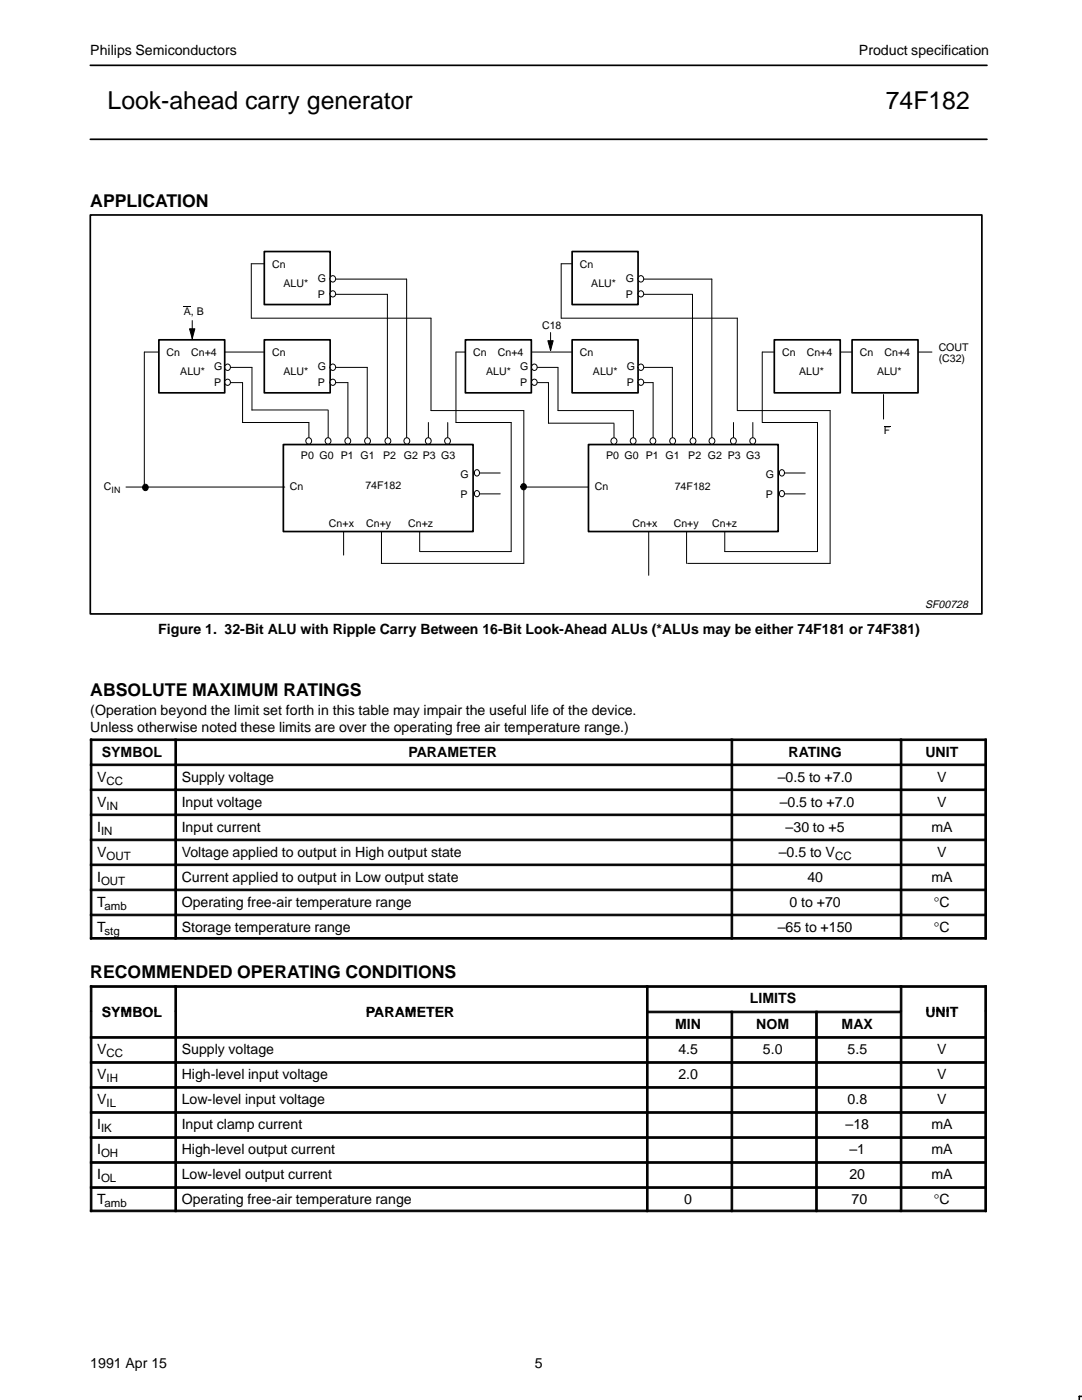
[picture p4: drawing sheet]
<svg xmlns="http://www.w3.org/2000/svg" width="216mm" height="279mm" viewBox="0 0 216 279" stroke-linecap="round" stroke-linejoin="round" font-family="sans-serif">
<path d="M18 13h178.9M18 27.8h178.9M18 42.9h177.9v79.6h-177.9zM56.5 88.7h37.9v17.4h-37.9z" fill="none" stroke="#000" stroke-width=".34"/>
<path d="M77.3 58.7v29.9M81.1 55.7v32.9M69.4 76.4v12.2M73.3 73.3v15.3M68.6 106.1v4.7M76.1 106.1v6.3M83.7 106.1v4" fill="none" stroke="#000" stroke-width=".2"/>
<circle cx="69.4" cy="88" r=".61" fill="#fff"/>
<circle cx="69.4" cy="88" r=".61" fill="none" stroke="#000" stroke-width=".2"/>
<circle cx="73.3" cy="88" r=".61" fill="#fff"/>
<circle cx="73.3" cy="88" r=".61" fill="none" stroke="#000" stroke-width=".2"/>
<circle cx="77.4" cy="88" r=".61" fill="#fff"/>
<circle cx="77.4" cy="88" r=".61" fill="none" stroke="#000" stroke-width=".2"/>
<circle cx="81.1" cy="88" r=".61" fill="#fff"/>
<g fill="none" stroke="#000" stroke-width=".2">
<path d="M61.6 84.3v4.3M65.5 81.8v6.8M85.5 84.3v4.3M89.3 84.3v4.3"/>
<circle cx="81.1" cy="88" r=".61"/>
</g>
<circle cx="65.4" cy="88" r=".61" fill="#fff"/>
<circle cx="65.4" cy="88" r=".61" fill="none" stroke="#000" stroke-width=".2"/>
<circle cx="61.6" cy="88" r=".61" fill="#fff"/>
<circle cx="61.6" cy="88" r=".61" fill="none" stroke="#000" stroke-width=".2"/>
<circle cx="85.4" cy="88" r=".61" fill="#fff"/>
<circle cx="85.4" cy="88" r=".61" fill="none" stroke="#000" stroke-width=".2"/>
<circle cx="89.3" cy="88" r=".61" fill="#fff"/>
<g fill="none" stroke="#000" stroke-width=".2">
<path d="M25.1 97.2h31.7M94.7 94.4h5.1M94.7 98.6h5.1"/>
<circle cx="89.3" cy="88" r=".61"/>
</g>
<path d="M94.9 98a.57 .57 0 0 1 .8 .5 .57 .57 0 0 1-.8 .5l-.3-.5z" fill-rule="evenodd" fill="#fff"/>
<path d="M94.9 98a.57 .57 0 0 1 .8 .5 .57 .57 0 0 1-.8 .5l-.3-.5z" fill="none" stroke="#000" stroke-width=".2"/>
<path d="M94.8 93.9a.56 .56 0 0 1 .9 .5 .56 .56 0 0 1-.9 .4 .75 .75 0 0 1 0-.9z" fill-rule="evenodd" fill="#fff"/>
<path d="M138.2 58.7v29.9M142 55.7v32.9M130.3 76.4v12.2M134.2 73.3v15.3M94.8 93.9a.56 .56 0 0 1 .9 .5 .56 .56 0 0 1-.9 .4 .75 .75 0 0 1 0-.9zM129.4 106.1v8.7M137 106.1v6.3M144.6 106.1v4" fill="none" stroke="#000" stroke-width=".2"/>
<path d="M117.4 88.7h37.9v17.4h-37.9z" fill="none" stroke="#000" stroke-width=".34"/>
<circle cx="130.3" cy="88" r=".61" fill="#fff"/>
<circle cx="130.3" cy="88" r=".61" fill="none" stroke="#000" stroke-width=".2"/>
<circle cx="134.2" cy="88" r=".61" fill="#fff"/>
<circle cx="134.2" cy="88" r=".61" fill="none" stroke="#000" stroke-width=".2"/>
<circle cx="138.3" cy="88" r=".61" fill="#fff"/>
<circle cx="138.3" cy="88" r=".61" fill="none" stroke="#000" stroke-width=".2"/>
<circle cx="142.1" cy="88" r=".61" fill="#fff"/>
<g fill="none" stroke="#000" stroke-width=".2">
<path d="M122.5 84.6v4M126.4 81.9v6.7M146.4 84.3v4.3M150.2 84.3v4.3"/>
<circle cx="142.1" cy="88" r=".61"/>
</g>
<circle cx="126.4" cy="88" r=".61" fill="#fff"/>
<circle cx="126.4" cy="88" r=".61" fill="none" stroke="#000" stroke-width=".2"/>
<circle cx="122.5" cy="88" r=".62" fill="#fff"/>
<circle cx="122.5" cy="88" r=".62" fill="none" stroke="#000" stroke-width=".2"/>
<circle cx="146.3" cy="88" r=".61" fill="#fff"/>
<circle cx="146.3" cy="88" r=".61" fill="none" stroke="#000" stroke-width=".2"/>
<circle cx="150.2" cy="88" r=".61" fill="#fff"/>
<g fill="none" stroke="#000" stroke-width=".2">
<path d="M104.4 97.2h13M155.6 94.4h5.1M155.6 98.6h5.1"/>
<circle cx="150.2" cy="88" r=".61"/>
</g>
<path d="M155.8 98a.57 .57 0 0 1 .7 .5 .57 .57 0 0 1-.7 .5l-.3-.5z" fill-rule="evenodd" fill="#fff"/>
<path d="M155.8 98a.57 .57 0 0 1 .7 .5 .57 .57 0 0 1-.7 .5l-.3-.5z" fill="none" stroke="#000" stroke-width=".2"/>
<path d="M155.6 93.9a.56 .56 0 0 1 .9 .5 .56 .56 0 0 1-.9 .4 .75 .75 0 0 1 0-.9z" fill-rule="evenodd" fill="#fff"/>
<path d="M28.8 70.3h26.3M45 73.3h5.3M45 76.4h3.4M155.6 93.9a.56 .56 0 0 1 .9 .5 .56 .56 0 0 1-.9 .4 .75 .75 0 0 1 0-.9z" fill="none" stroke="#000" stroke-width=".2"/>
<path d="M31.7 67.8h13.1v10.6h-13.1z" fill-rule="evenodd" fill="#fff"/>
<path d="M31.7 67.8h13.1v10.6h-13.1z" fill="none" stroke="#000" stroke-width=".34"/>
<circle cx="45.5" cy="76.3" r=".59" fill="#fff"/>
<circle cx="45.5" cy="76.3" r=".59" fill="none" stroke="#000" stroke-width=".2"/>
<circle cx="45.5" cy="73.3" r=".6" fill="#fff"/>
<g fill="none" stroke="#000" stroke-width=".2">
<path d="M152.1 70.3h33.9"/>
<circle cx="45.5" cy="73.3" r=".6"/>
</g>
<path d="M170 67.8h13.2v10.6h-13.2z" fill-rule="evenodd" fill="#fff"/>
<path d="M170 67.8h13.2v10.6h-13.2z" fill="none" stroke="#000" stroke-width=".34"/>
<path d="M154.5 67.8h13.2v10.6h-13.2z" fill-rule="evenodd" fill="#fff"/>
<path d="M154.5 67.8h13.2v10.6h-13.2z" fill="none" stroke="#000" stroke-width=".34"/>
<path d="M66.1 73.3h7.2M66.1 76.4h3.3" fill="none" stroke="#000" stroke-width=".2"/>
<path d="M52.7 67.8h13.2v10.6h-13.2z" fill-rule="evenodd" fill="#fff"/>
<path d="M52.7 67.8h13.2v10.6h-13.2z" fill="none" stroke="#000" stroke-width=".34"/>
<circle cx="66.4" cy="76.3" r=".59" fill="#fff"/>
<circle cx="66.4" cy="76.3" r=".59" fill="none" stroke="#000" stroke-width=".2"/>
<circle cx="66.4" cy="73.3" r=".6" fill="#fff"/>
<g fill="none" stroke="#000" stroke-width=".2">
<path d="M91 70.3h26.3M106.2 73.3h5.1M106.2 76.4h3.2"/>
<circle cx="66.4" cy="73.3" r=".6"/>
</g>
<path d="M92.9 67.8h13.1v10.6h-13.1z" fill-rule="evenodd" fill="#fff"/>
<path d="M92.9 67.8h13.1v10.6h-13.1z" fill="none" stroke="#000" stroke-width=".34"/>
<circle cx="106.7" cy="76.3" r=".59" fill="#fff"/>
<circle cx="106.7" cy="76.3" r=".59" fill="none" stroke="#000" stroke-width=".2"/>
<circle cx="106.7" cy="73.3" r=".6" fill="#fff"/>
<g fill="none" stroke="#000" stroke-width=".2">
<path d="M127.5 73.3h6.7M127.5 76.4h2.8"/>
<circle cx="106.7" cy="73.3" r=".6"/>
</g>
<path d="M114.2 67.8h13.1v10.6h-13.1z" fill-rule="evenodd" fill="#fff"/>
<path d="M114.2 67.8h13.1v10.6h-13.1z" fill="none" stroke="#000" stroke-width=".34"/>
<circle cx="127.9" cy="76.3" r=".59" fill="#fff"/>
<circle cx="127.9" cy="76.3" r=".59" fill="none" stroke="#000" stroke-width=".2"/>
<circle cx="127.9" cy="73.3" r=".6" fill="#fff"/>
<g fill="none" stroke="#000" stroke-width=".2">
<path d="M50.1 52.6h5M66.1 55.7h15M66.1 58.7h11.2"/>
<circle cx="127.9" cy="73.3" r=".6"/>
</g>
<path d="M52.7 50.2h13.2v10.6h-13.2z" fill-rule="evenodd" fill="#fff"/>
<path d="M52.7 50.2h13.2v10.6h-13.2z" fill="none" stroke="#000" stroke-width=".34"/>
<circle cx="66.4" cy="58.7" r=".59" fill="#fff"/>
<circle cx="66.4" cy="58.7" r=".59" fill="none" stroke="#000" stroke-width=".2"/>
<circle cx="66.4" cy="55.6" r=".6" fill="#fff"/>
<g fill="none" stroke="#000" stroke-width=".2">
<path d="M112 52.6h4.5M127.5 55.7h14.5M127.5 58.7h10.7"/>
<circle cx="66.4" cy="55.6" r=".6"/>
</g>
<path d="M114.2 50.2h13.1v10.6h-13.1z" fill-rule="evenodd" fill="#fff"/>
<path d="M114.2 50.2h13.1v10.6h-13.1z" fill="none" stroke="#000" stroke-width=".34"/>
<circle cx="127.9" cy="58.7" r=".59" fill="#fff"/>
<circle cx="127.9" cy="58.7" r=".59" fill="none" stroke="#000" stroke-width=".2"/>
<circle cx="127.9" cy="55.6" r=".6" fill="#fff"/>
<g fill="none" stroke="#000" stroke-width=".2">
<path d="M50.1 52.6v10.9h35.9v18.4h18.5v30.5h-28.4M112 52.6v10.9h35.1v18.4h18.5v30.5h-28.4M28.8 70.3v26.9M38.4 64v3.6M48.4 76.4v7.9M50.3 73.3v8.5M91 70.3v14h11v25.8h-18.2M109.4 76.4v8.1h13.1M109.9 66.4v3.6M111.3 73.3v8.6h15.1M152.1 70.3v14h11v25.8h-18.5M176.3 78.7v4.9"/>
<path d="M48.4 84.3h13.2M50.2 81.8h15.2"/>
<circle cx="127.9" cy="55.6" r=".6"/>
</g>
<g fill="#000">
<path d="M36.7 61.2l1.4 .1z" fill-rule="evenodd"/>
<path d="M176.4 85l1.3 .1z" fill-rule="evenodd"/>
</g>
<g fill="#000" stroke="#000" stroke-width=".2">
<path d="M37.8 65.6h1.1l-.5 2z" fill-rule="evenodd"/>
<path d="M109.3 68h1.1l-.5 2z" fill-rule="evenodd"/>
<path d="M18 147.5h.3v5h-.3z" fill-rule="evenodd"/>
<path d="M18 147.5h16.9v.3h-16.9z" fill-rule="evenodd"/>
<path d="M18 152.5h.3v4.9h-.3z" fill-rule="evenodd"/>
<path d="M18 152.5h16.9v.3h-16.9z" fill-rule="evenodd"/>
<path d="M18 157.5h.3v4.9h-.3z" fill-rule="evenodd"/>
<path d="M18 157.5h16.9v.3h-16.9z" fill-rule="evenodd"/>
<path d="M34.9 147.5h.3v5h-.3z" fill-rule="evenodd"/>
<path d="M34.9 147.5h111v.3h-111z" fill-rule="evenodd"/>
<path d="M34.9 152.5h.3v4.9h-.3z" fill-rule="evenodd"/>
<path d="M34.9 152.5h111v.3h-111z" fill-rule="evenodd"/>
<path d="M34.9 157.5h.3v4.9h-.3z" fill-rule="evenodd"/>
<path d="M34.9 157.5h111v.3h-111z" fill-rule="evenodd"/>
<path d="M145.9 147.5h.3v5h-.3z" fill-rule="evenodd"/>
<path d="M145.9 147.5h33.7v.3h-33.7z" fill-rule="evenodd"/>
<path d="M145.9 152.5h.3v4.9h-.3z" fill-rule="evenodd"/>
<path d="M145.9 152.5h33.7v.3h-33.7z" fill-rule="evenodd"/>
<path d="M145.9 157.5h.3v4.9h-.3z" fill-rule="evenodd"/>
<path d="M145.9 157.5h33.7v.3h-33.7z" fill-rule="evenodd"/>
<path d="M179.6 147.5h.4v5h-.4z" fill-rule="evenodd"/>
<path d="M179.6 147.5h17.2v.3h-17.2z" fill-rule="evenodd"/>
<path d="M179.6 152.5h.4v4.9h-.4z" fill-rule="evenodd"/>
<path d="M179.6 152.5h17.2v.3h-17.2z" fill-rule="evenodd"/>
<path d="M179.6 157.5h.4v4.9h-.4z" fill-rule="evenodd"/>
<path d="M179.6 157.5h17.2v.3h-17.2z" fill-rule="evenodd"/>
<path d="M196.5 147.5h.3v5h-.3z" fill-rule="evenodd"/>
<path d="M196.5 152.5h.3v4.9h-.3z" fill-rule="evenodd"/>
<path d="M196.5 157.5h.3v4.9h-.3z" fill-rule="evenodd"/>
<path d="M18 162.5h.3v4.9h-.3z" fill-rule="evenodd"/>
<path d="M18 162.5h16.9v.3h-16.9z" fill-rule="evenodd"/>
<path d="M18 167.5h.3v4.9h-.3z" fill-rule="evenodd"/>
<path d="M18 167.5h16.9v.3h-16.9z" fill-rule="evenodd"/>
<path d="M18 172.4h.3v5h-.3z" fill-rule="evenodd"/>
<path d="M18 172.4h16.9v.4h-16.9z" fill-rule="evenodd"/>
<path d="M18 177.4h.3v5h-.3z" fill-rule="evenodd"/>
<path d="M18 177.4h16.9v.4h-16.9z" fill-rule="evenodd"/>
<path d="M34.9 162.5h.3v4.9h-.3z" fill-rule="evenodd"/>
<path d="M34.9 162.5h111v.3h-111z" fill-rule="evenodd"/>
<path d="M34.9 167.5h.3v4.9h-.3z" fill-rule="evenodd"/>
<path d="M34.9 167.5h111v.3h-111z" fill-rule="evenodd"/>
<path d="M34.9 172.4h.3v5h-.3z" fill-rule="evenodd"/>
<path d="M34.9 172.4h111v.4h-111z" fill-rule="evenodd"/>
<path d="M34.9 177.4h.3v5h-.3z" fill-rule="evenodd"/>
<path d="M34.9 177.4h111v.4h-111z" fill-rule="evenodd"/>
<path d="M145.9 162.5h.3v4.9h-.3z" fill-rule="evenodd"/>
<path d="M145.9 162.5h33.7v.3h-33.7z" fill-rule="evenodd"/>
<path d="M145.9 167.5h.3v4.9h-.3z" fill-rule="evenodd"/>
<path d="M145.9 167.5h33.7v.3h-33.7z" fill-rule="evenodd"/>
<path d="M145.9 172.4h.3v5h-.3z" fill-rule="evenodd"/>
<path d="M145.9 172.4h33.7v.4h-33.7z" fill-rule="evenodd"/>
<path d="M145.9 177.4h.3v5h-.3z" fill-rule="evenodd"/>
<path d="M145.9 177.4h33.7v.4h-33.7z" fill-rule="evenodd"/>
<path d="M179.6 162.5h.4v4.9h-.4z" fill-rule="evenodd"/>
<path d="M179.6 162.5h17.2v.3h-17.2z" fill-rule="evenodd"/>
<path d="M179.6 167.5h.4v4.9h-.4z" fill-rule="evenodd"/>
<path d="M179.6 167.5h17.2v.3h-17.2z" fill-rule="evenodd"/>
<path d="M179.6 172.4h.4v5h-.4z" fill-rule="evenodd"/>
<path d="M179.6 172.4h17.2v.4h-17.2z" fill-rule="evenodd"/>
<path d="M179.6 177.4h.4v5h-.4z" fill-rule="evenodd"/>
<path d="M179.6 177.4h17.2v.4h-17.2z" fill-rule="evenodd"/>
<path d="M196.5 162.5h.3v4.9h-.3z" fill-rule="evenodd"/>
<path d="M196.5 167.5h.3v4.9h-.3z" fill-rule="evenodd"/>
<path d="M196.5 172.4h.3v5h-.3z" fill-rule="evenodd"/>
<path d="M196.5 177.4h.3v5h-.3z" fill-rule="evenodd"/>
<path d="M18 182.4h.3v5h-.3z" fill-rule="evenodd"/>
<path d="M18 182.4h16.9v.4h-16.9z" fill-rule="evenodd"/>
<path d="M18 187.1h16.9v.3h-16.9z" fill-rule="evenodd"/>
<path d="M18 196.7h.3v5.1h-.3z" fill-rule="evenodd"/>
<path d="M18 196.7h16.9v.3h-16.9z" fill-rule="evenodd"/>
<path d="M34.9 182.4h.3v5h-.3z" fill-rule="evenodd"/>
<path d="M34.9 182.4h111v.4h-111z" fill-rule="evenodd"/>
<path d="M34.9 187.1h111v.3h-111z" fill-rule="evenodd"/>
<path d="M34.9 196.7h.3v5.1h-.3z" fill-rule="evenodd"/>
<path d="M34.9 196.7h94.1v.3h-94.1z" fill-rule="evenodd"/>
<path d="M129 196.7h.3v5.1h-.3z" fill-rule="evenodd"/>
<path d="M129 196.7h50.6v.3h-50.6z" fill-rule="evenodd"/>
<path d="M145.9 182.4h.3v5h-.3z" fill-rule="evenodd"/>
<path d="M145.9 182.4h33.7v.4h-33.7z" fill-rule="evenodd"/>
<path d="M145.9 187.1h33.7v.3h-33.7z" fill-rule="evenodd"/>
<path d="M179.6 182.4h.4v5h-.4z" fill-rule="evenodd"/>
<path d="M179.6 182.4h17.2v.4h-17.2z" fill-rule="evenodd"/>
<path d="M179.6 187.1h17.2v.3h-17.2z" fill-rule="evenodd"/>
<path d="M179.6 196.7h.4v5.1h-.4z" fill-rule="evenodd"/>
<path d="M179.6 196.7h17.2v.3h-17.2z" fill-rule="evenodd"/>
<path d="M196.5 182.4h.3v5h-.3z" fill-rule="evenodd"/>
<path d="M196.5 196.7h.3v5.1h-.3z" fill-rule="evenodd"/>
<path d="M18 201.8h.3v5.1h-.3z" fill-rule="evenodd"/>
<path d="M18 206.9h.3v5h-.3z" fill-rule="evenodd"/>
<path d="M18 206.9h16.9v.3h-16.9z" fill-rule="evenodd"/>
<path d="M18 211.9h.3v4.9h-.3z" fill-rule="evenodd"/>
<path d="M18 211.9h16.9v.3h-16.9z" fill-rule="evenodd"/>
<path d="M18 216.9h.3v4.9h-.3z" fill-rule="evenodd"/>
<path d="M18 216.9h16.9v.3h-16.9z" fill-rule="evenodd"/>
<path d="M34.9 201.8h.3v5.1h-.3z" fill-rule="evenodd"/>
<path d="M34.9 206.9h.3v5h-.3z" fill-rule="evenodd"/>
<path d="M34.9 206.9h94.1v.3h-94.1z" fill-rule="evenodd"/>
<path d="M34.9 211.9h.3v4.9h-.3z" fill-rule="evenodd"/>
<path d="M34.9 211.9h94.1v.3h-94.1z" fill-rule="evenodd"/>
<path d="M34.9 216.9h.3v4.9h-.3z" fill-rule="evenodd"/>
<path d="M34.9 216.9h94.1v.3h-94.1z" fill-rule="evenodd"/>
<path d="M129 201.8h.3v5.1h-.3z" fill-rule="evenodd"/>
<path d="M129 201.8h16.9v.3h-16.9z" fill-rule="evenodd"/>
<path d="M129 206.9h.3v5h-.3z" fill-rule="evenodd"/>
<path d="M129 206.9h16.9v.3h-16.9z" fill-rule="evenodd"/>
<path d="M129 211.9h.3v4.9h-.3z" fill-rule="evenodd"/>
<path d="M129 211.9h16.9v.3h-16.9z" fill-rule="evenodd"/>
<path d="M129 216.9h.3v4.9h-.3z" fill-rule="evenodd"/>
<path d="M129 216.9h16.9v.3h-16.9z" fill-rule="evenodd"/>
<path d="M145.9 201.8h.3v5.1h-.3z" fill-rule="evenodd"/>
<path d="M145.9 201.8h16.8v.3h-16.8z" fill-rule="evenodd"/>
<path d="M145.9 206.9h.3v5h-.3z" fill-rule="evenodd"/>
<path d="M145.9 206.9h16.8v.3h-16.8z" fill-rule="evenodd"/>
<path d="M145.9 211.9h.3v4.9h-.3z" fill-rule="evenodd"/>
<path d="M145.9 211.9h16.8v.3h-16.8z" fill-rule="evenodd"/>
<path d="M145.9 216.9h.3v4.9h-.3z" fill-rule="evenodd"/>
<path d="M145.9 216.9h16.8v.3h-16.8z" fill-rule="evenodd"/>
<path d="M162.8 201.8h.3v5.1h-.3z" fill-rule="evenodd"/>
<path d="M162.8 201.8h16.8v.3h-16.8z" fill-rule="evenodd"/>
<path d="M162.8 206.9h.3v5h-.3z" fill-rule="evenodd"/>
<path d="M162.8 206.9h16.8v.3h-16.8z" fill-rule="evenodd"/>
<path d="M162.8 211.9h.3v4.9h-.3z" fill-rule="evenodd"/>
<path d="M162.8 211.9h16.8v.3h-16.8z" fill-rule="evenodd"/>
<path d="M162.8 216.9h.3v4.9h-.3z" fill-rule="evenodd"/>
<path d="M162.8 216.9h16.8v.3h-16.8z" fill-rule="evenodd"/>
<path d="M179.6 201.8h.4v5.1h-.4z" fill-rule="evenodd"/>
<path d="M179.6 206.9h.4v5h-.4z" fill-rule="evenodd"/>
<path d="M179.6 206.9h17.2v.3h-17.2z" fill-rule="evenodd"/>
<path d="M179.6 211.9h.4v4.9h-.4z" fill-rule="evenodd"/>
<path d="M179.6 211.9h17.2v.3h-17.2z" fill-rule="evenodd"/>
<path d="M179.6 216.9h.4v4.9h-.4z" fill-rule="evenodd"/>
<path d="M179.6 216.9h17.2v.3h-17.2z" fill-rule="evenodd"/>
<path d="M196.5 201.8h.3v5.1h-.3z" fill-rule="evenodd"/>
<path d="M196.5 206.9h.3v5h-.3z" fill-rule="evenodd"/>
<path d="M196.5 211.9h.3v4.9h-.3z" fill-rule="evenodd"/>
<path d="M196.5 216.9h.3v4.9h-.3z" fill-rule="evenodd"/>
<path d="M18 221.9h.3v4.9h-.3z" fill-rule="evenodd"/>
<path d="M18 221.9h16.9v.3h-16.9z" fill-rule="evenodd"/>
<path d="M18 226.9h.3v4.9h-.3z" fill-rule="evenodd"/>
<path d="M18 226.9h16.9v.3h-16.9z" fill-rule="evenodd"/>
<path d="M18 231.8h.3v5h-.3z" fill-rule="evenodd"/>
<path d="M18 231.8h16.9v.4h-16.9z" fill-rule="evenodd"/>
<path d="M18 236.8h.3v5h-.3z" fill-rule="evenodd"/>
<path d="M18 236.8h16.9v.4h-16.9z" fill-rule="evenodd"/>
<path d="M34.9 221.9h.3v4.9h-.3z" fill-rule="evenodd"/>
<path d="M34.9 221.9h94.1v.3h-94.1z" fill-rule="evenodd"/>
<path d="M34.9 226.9h.3v4.9h-.3z" fill-rule="evenodd"/>
<path d="M34.9 226.9h94.1v.3h-94.1z" fill-rule="evenodd"/>
<path d="M34.9 231.8h.3v5h-.3z" fill-rule="evenodd"/>
<path d="M34.9 231.8h94.1v.4h-94.1z" fill-rule="evenodd"/>
<path d="M34.9 236.8h.3v5h-.3z" fill-rule="evenodd"/>
<path d="M34.9 236.8h94.1v.4h-94.1z" fill-rule="evenodd"/>
<path d="M129 221.9h.3v4.9h-.3z" fill-rule="evenodd"/>
<path d="M129 221.9h16.9v.3h-16.9z" fill-rule="evenodd"/>
<path d="M129 226.9h.3v4.9h-.3z" fill-rule="evenodd"/>
<path d="M129 226.9h16.9v.3h-16.9z" fill-rule="evenodd"/>
<path d="M129 231.8h.3v5h-.3z" fill-rule="evenodd"/>
<path d="M129 231.8h16.9v.4h-16.9z" fill-rule="evenodd"/>
<path d="M129 236.8h.3v5h-.3z" fill-rule="evenodd"/>
<path d="M129 236.8h16.9v.4h-16.9z" fill-rule="evenodd"/>
<path d="M145.9 221.9h.3v4.9h-.3z" fill-rule="evenodd"/>
<path d="M145.9 221.9h16.8v.3h-16.8z" fill-rule="evenodd"/>
<path d="M145.9 226.9h.3v4.9h-.3z" fill-rule="evenodd"/>
<path d="M145.9 226.9h16.8v.3h-16.8z" fill-rule="evenodd"/>
<path d="M145.9 231.8h.3v5h-.3z" fill-rule="evenodd"/>
<path d="M145.9 231.8h16.8v.4h-16.8z" fill-rule="evenodd"/>
<path d="M145.9 236.8h.3v5h-.3z" fill-rule="evenodd"/>
<path d="M145.9 236.8h16.8v.4h-16.8z" fill-rule="evenodd"/>
<path d="M162.8 221.9h.3v4.9h-.3z" fill-rule="evenodd"/>
<path d="M162.8 221.9h16.8v.3h-16.8z" fill-rule="evenodd"/>
<path d="M162.8 226.9h.3v4.9h-.3z" fill-rule="evenodd"/>
<path d="M162.8 226.9h16.8v.3h-16.8z" fill-rule="evenodd"/>
<path d="M162.8 231.8h.3v5h-.3z" fill-rule="evenodd"/>
<path d="M162.8 231.8h16.8v.4h-16.8z" fill-rule="evenodd"/>
<path d="M162.8 236.8h.3v5h-.3z" fill-rule="evenodd"/>
<path d="M162.8 236.8h16.8v.4h-16.8z" fill-rule="evenodd"/>
<path d="M179.6 221.9h.4v4.9h-.4z" fill-rule="evenodd"/>
<path d="M179.6 221.9h17.2v.3h-17.2z" fill-rule="evenodd"/>
<path d="M179.6 226.9h.4v4.9h-.4z" fill-rule="evenodd"/>
<path d="M179.6 226.9h17.2v.3h-17.2z" fill-rule="evenodd"/>
<path d="M179.6 231.8h.4v5h-.4z" fill-rule="evenodd"/>
<path d="M179.6 231.8h17.2v.4h-17.2z" fill-rule="evenodd"/>
<path d="M179.6 236.8h.4v5h-.4z" fill-rule="evenodd"/>
<path d="M179.6 236.8h17.2v.4h-17.2z" fill-rule="evenodd"/>
<path d="M196.5 221.9h.3v4.9h-.3z" fill-rule="evenodd"/>
<path d="M196.5 226.9h.3v4.9h-.3z" fill-rule="evenodd"/>
<path d="M196.5 231.8h.3v5h-.3z" fill-rule="evenodd"/>
<path d="M196.5 236.8h.3v5h-.3z" fill-rule="evenodd"/>
<path d="M18 241.5h16.9v.3h-16.9z" fill-rule="evenodd"/>
<path d="M34.9 241.5h94.1v.3h-94.1z" fill-rule="evenodd"/>
<path d="M129 241.5h16.9v.3h-16.9z" fill-rule="evenodd"/>
<path d="M145.9 241.5h16.8v.3h-16.8z" fill-rule="evenodd"/>
<path d="M162.8 241.5h16.8v.3h-16.8z" fill-rule="evenodd"/>
<path d="M179.6 241.5h17.2v.3h-17.2z" fill-rule="evenodd"/>
<circle cx="29.1" cy="97.3" r=".6"/>
<circle cx="104.5" cy="97.1" r=".59"/>
</g>
<path d="M215.9 278.7h-.5v.7" fill="none" stroke="#000" stroke-width=".32"/>
<g font-size="4.9">
<text x="21.5" y="21.8">Look-ahead carry generator</text>
<text x="176.8" y="21.8">74F182</text>
</g>
<g font-size="3.5">
<text x="18" y="41.2">APPLICATION</text>
<text x="18" y="139">ABSOLUTE MAXIMUM RATINGS</text>
<text x="18" y="195.1">RECOMMENDED OPERATING CONDITIONS</text>
</g>
<g font-size="2.8">
<text x="18" y="10.9">Philips Semiconductors</text>
<text x="171.4" y="10.9">Product specification</text>
<text x="31.6" y="126.5">Figure 1. 32-Bit ALU with Ripple Carry Between 16-Bit Look-Ahead ALUs (*ALUs may be either 74F181 or 74F381)</text>
<text x="18" y="142.8">(Operation beyond the limit set forth in this table may impair the useful life of the device.</text>
<text x="18" y="146.2">Unless otherwise noted these limits are over the operating free air temperature range.)</text>
<text x="19.4" y="156">V</text>
<text x="20.3" y="151">SYMBOL</text>
<text x="36.3" y="156">Supply voltage</text>
<text x="81.5" y="151">PARAMETER</text>
<text x="155.2" y="156">–0.5 to +7.0</text>
<text x="157.3" y="151">RATING</text>
<text x="184.7" y="151">UNIT</text>
<text x="187" y="156">V</text>
<text x="19.4" y="161">V</text>
<text x="36.3" y="161">Input voltage</text>
<text x="155.6" y="161">–0.5 to +7.0</text>
<text x="187" y="161">V</text>
<text x="19.4" y="166">I</text>
<text x="36.3" y="166">Input current</text>
<text x="156.8" y="166">–30 to +5</text>
<text x="185.8" y="166">mA</text>
<text x="19.4" y="171">V</text>
<text x="36.3" y="171">Voltage applied to output in High output state</text>
<text x="155.4" y="171">–0.5 to V</text>
<text x="187" y="171">V</text>
<text x="19.4" y="176">I</text>
<text x="36.3" y="176">Current applied to output in Low output state</text>
<text x="161.1" y="176">40</text>
<text x="185.8" y="176">mA</text>
<text x="19.4" y="181">T</text>
<text x="19.4" y="186">T</text>
<text x="36.3" y="181">Operating free-air temperature range</text>
<text x="36.3" y="186">Storage temperature range</text>
<text x="155.2" y="186">–65 to +150</text>
<text x="157.5" y="181">0 to +70</text>
<text x="186.4" y="181">°C</text>
<text x="186.4" y="186">°C</text>
<text x="20.3" y="202.9">SYMBOL</text>
<text x="73" y="202.9">PARAMETER</text>
<text x="149.6" y="200.3">LIMITS</text>
<text x="184.7" y="202.9">UNIT</text>
<text x="134.7" y="205.3">MIN</text>
<text x="150.9" y="205.3">NOM</text>
<text x="167.9" y="205.3">MAX</text>
<text x="19.4" y="210.4">V</text>
<text x="19.4" y="215.4">V</text>
<text x="36.3" y="210.4">Supply voltage</text>
<text x="36.3" y="215.4">High-level input voltage</text>
<text x="135.4" y="210.4">4.5</text>
<text x="135.4" y="215.4">2.0</text>
<text x="152.2" y="210.4">5.0</text>
<text x="169.1" y="210.4">5.5</text>
<text x="187" y="210.4">V</text>
<text x="187" y="215.4">V</text>
<text x="19.4" y="220.4">V</text>
<text x="36.3" y="220.4">Low-level input voltage</text>
<text x="169.1" y="220.4">0.8</text>
<text x="187" y="220.4">V</text>
<text x="19.4" y="225.4">I</text>
<text x="36.3" y="225.4">Input clamp current</text>
<text x="168.7" y="225.4">–18</text>
<text x="185.8" y="225.4">mA</text>
<text x="19.4" y="230.4">I</text>
<text x="36.3" y="230.4">High-level output current</text>
<text x="169.5" y="230.4">–1</text>
<text x="185.8" y="230.4">mA</text>
<text x="19.4" y="235.4">I</text>
<text x="36.3" y="235.4">Low-level output current</text>
<text x="169.5" y="235.4">20</text>
<text x="185.8" y="235.4">mA</text>
<text x="19.4" y="240.4">T</text>
<text x="36.3" y="240.4">Operating free-air temperature range</text>
<text x="136.5" y="240.4">0</text>
<text x="169.9" y="240.4">70</text>
<text x="186.4" y="240.4">°C</text>
<text x="18" y="273">1991 Apr 15</text>
<text x="106.7" y="273">5</text>
</g>
<g font-size="2.3">
<text x="21.3" y="156.6">CC</text>
<text x="21.3" y="161.6">IN</text>
<text x="20.2" y="166.6">IN</text>
<text x="21.3" y="171.6">OUT</text>
<text x="166.6" y="171.6">CC</text>
<text x="20.2" y="176.6">OUT</text>
<text x="20.8" y="181.6">amb</text>
<text x="20.8" y="186.6">stg</text>
<text x="21.3" y="211">CC</text>
<text x="21.3" y="216">IH</text>
<text x="21.3" y="221">IL</text>
<text x="20.2" y="226">IK</text>
<text x="20.2" y="231">OH</text>
<text x="20.2" y="236">OL</text>
<text x="20.8" y="241">amb</text>
</g>
<text font-size="2.2" x="184.6" y="121.4">SF00728</text>
<g font-size="2.1">
<text x="54.3" y="53.5">Cn</text>
<text x="115.7" y="53.5">Cn</text>
<text x="56.6" y="57.2">ALU*</text>
<text x="63.4" y="56.3">G</text>
<text x="63.4" y="59.4">P</text>
<text x="118" y="57.2">ALU*</text>
<text x="124.9" y="56.3">G</text>
<text x="124.9" y="59.4">P</text>
<text x="36.7" y="62.9">A, B</text>
<text x="108.2" y="65.6">C18</text>
<text x="33.2" y="71.1">Cn</text>
<text x="38.2" y="71">Cn+4</text>
<text x="54.3" y="71.1">Cn</text>
<text x="94.4" y="71.1">Cn</text>
<text x="99.3" y="71">Cn+4</text>
<text x="115.7" y="71.1">Cn</text>
<text x="156.1" y="71.1">Cn</text>
<text x="161" y="71">Cn+4</text>
<text x="171.6" y="71.1">Cn</text>
<text x="176.5" y="71">Cn+4</text>
<text x="187.3" y="70">COUT</text>
<text x="36" y="74.8">ALU*</text>
<text x="42.8" y="73.9">G</text>
<text x="42.8" y="77.1">P</text>
<text x="56.6" y="74.8">ALU*</text>
<text x="63.4" y="73.9">G</text>
<text x="63.4" y="77.1">P</text>
<text x="97" y="74.8">ALU*</text>
<text x="103.8" y="73.9">G</text>
<text x="103.8" y="77.1">P</text>
<text x="118.3" y="74.8">ALU*</text>
<text x="125.1" y="73.9">G</text>
<text x="125.1" y="77.1">P</text>
<text x="159.5" y="74.8">ALU*</text>
<text x="175" y="74.8">ALU*</text>
<text x="187.3" y="72.3">(C32)</text>
<text x="176.4" y="86.7">F</text>
<text x="60.1" y="91.7">P0 G0 P1 G1</text>
<text x="76.5" y="91.7">P2</text>
<text x="80.6" y="91.7">G2 P3 G3</text>
<text x="91.9" y="95.3">G</text>
<text x="120.9" y="91.7">P0 G0 P1 G1</text>
<text x="137.3" y="91.7">P2 G2 P3 G3</text>
<text x="152.8" y="95.3">G</text>
<text x="20.7" y="97.9">C</text>
<text x="57.8" y="97.9">Cn</text>
<text x="72.9" y="97.5">74F182</text>
<text x="91.9" y="99.4">P</text>
<text x="118.7" y="97.9">Cn</text>
<text x="134.6" y="97.9">74F182</text>
<text x="152.8" y="99.4">P</text>
<text x="65.6" y="105.2">Cn+x</text>
<text x="73.1" y="105.2">Cn+y</text>
<text x="81.5" y="105.2">Cn+z</text>
<text x="126.2" y="105.2">Cn+x</text>
<text x="134.4" y="105.2">Cn+y</text>
<text x="142.1" y="105.2">Cn+z</text>
</g>
<text font-size="1.8" x="22.3" y="98.3">IN</text>
</svg>
